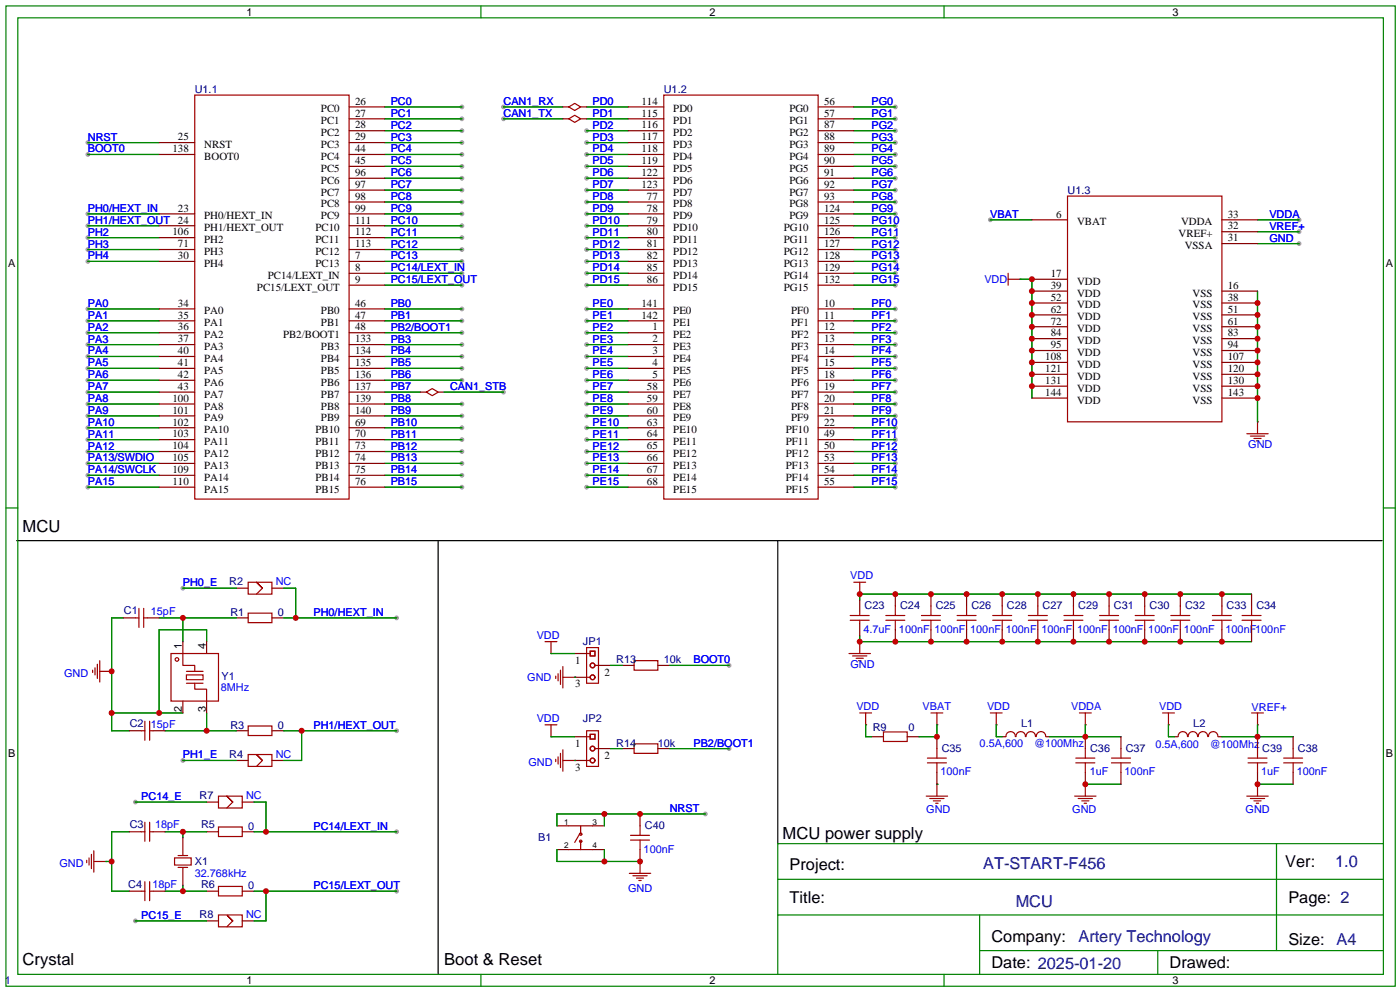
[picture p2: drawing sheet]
<svg xmlns="http://www.w3.org/2000/svg" width="299mm" height="212mm" viewBox="0 0 299 212" stroke-linecap="round" stroke-linejoin="round" font-family="sans-serif">
<g fill="#999">
<circle cx="18.8" cy="30.5" r=".51"/>
<circle cx="18.8" cy="33" r=".51"/>
<circle cx="18.8" cy="45.7" r=".51"/>
<circle cx="18.8" cy="48.3" r=".51"/>
<circle cx="18.8" cy="50.8" r=".51"/>
<circle cx="18.8" cy="53.3" r=".51"/>
<circle cx="18.8" cy="73.7" r=".51"/>
<circle cx="18.8" cy="71.1" r=".51"/>
<circle cx="18.8" cy="68.6" r=".51"/>
<circle cx="18.8" cy="66" r=".51"/>
<circle cx="18.8" cy="83.8" r=".51"/>
<circle cx="18.8" cy="81.3" r=".51"/>
<circle cx="18.8" cy="78.7" r=".51"/>
<circle cx="18.8" cy="76.2" r=".51"/>
<circle cx="18.8" cy="96.5" r=".51"/>
<circle cx="18.8" cy="99.1" r=".51"/>
<circle cx="18.8" cy="101.6" r=".51"/>
<circle cx="18.8" cy="104.1" r=".51"/>
<circle cx="18.8" cy="86.4" r=".51"/>
<circle cx="18.8" cy="88.9" r=".51"/>
<circle cx="18.8" cy="91.4" r=".51"/>
<circle cx="18.8" cy="94" r=".51"/>
<circle cx="98.8" cy="96.5" r=".51"/>
<circle cx="98.8" cy="99.1" r=".51"/>
<circle cx="98.8" cy="101.6" r=".51"/>
<circle cx="98.8" cy="104.1" r=".51"/>
<circle cx="98.8" cy="86.4" r=".51"/>
<circle cx="98.8" cy="88.9" r=".51"/>
<circle cx="98.8" cy="91.4" r=".51"/>
<circle cx="98.8" cy="94" r=".51"/>
<circle cx="98.8" cy="76.2" r=".51"/>
<circle cx="98.8" cy="78.7" r=".51"/>
<circle cx="98.8" cy="81.3" r=".51"/>
<circle cx="98.8" cy="66" r=".51"/>
<circle cx="98.8" cy="68.6" r=".51"/>
<circle cx="98.8" cy="71.1" r=".51"/>
<circle cx="98.8" cy="73.7" r=".51"/>
<circle cx="98.8" cy="53.3" r=".51"/>
<circle cx="98.8" cy="55.9" r=".51"/>
<circle cx="98.8" cy="58.4" r=".51"/>
<circle cx="98.8" cy="61" r=".51"/>
<circle cx="98.8" cy="43.2" r=".51"/>
<circle cx="98.8" cy="45.7" r=".51"/>
<circle cx="98.8" cy="48.3" r=".51"/>
<circle cx="98.8" cy="50.8" r=".51"/>
<circle cx="98.8" cy="33" r=".51"/>
<circle cx="98.8" cy="35.6" r=".51"/>
<circle cx="98.8" cy="38.1" r=".51"/>
<circle cx="98.8" cy="40.6" r=".51"/>
<circle cx="98.8" cy="22.9" r=".51"/>
<circle cx="98.8" cy="25.4" r=".51"/>
<circle cx="98.8" cy="27.9" r=".51"/>
<circle cx="98.8" cy="30.5" r=".51"/>
<circle cx="125.5" cy="33" r=".51"/>
<circle cx="125.5" cy="35.6" r=".51"/>
<circle cx="125.5" cy="38.1" r=".51"/>
<circle cx="125.5" cy="40.6" r=".51"/>
<circle cx="125.5" cy="27.9" r=".51"/>
<circle cx="125.5" cy="30.5" r=".51"/>
<circle cx="125.5" cy="53.3" r=".51"/>
<circle cx="125.5" cy="55.9" r=".51"/>
<circle cx="125.5" cy="58.4" r=".51"/>
<circle cx="125.5" cy="61" r=".51"/>
<circle cx="125.5" cy="43.2" r=".51"/>
<circle cx="125.5" cy="45.7" r=".51"/>
<circle cx="125.5" cy="48.3" r=".51"/>
<circle cx="125.5" cy="50.8" r=".51"/>
<circle cx="125.5" cy="76.2" r=".51"/>
<circle cx="125.5" cy="78.7" r=".51"/>
<circle cx="125.5" cy="81.3" r=".51"/>
<circle cx="125.5" cy="83.8" r=".51"/>
<circle cx="125.5" cy="66" r=".51"/>
<circle cx="125.5" cy="68.6" r=".51"/>
<circle cx="125.5" cy="71.1" r=".51"/>
<circle cx="125.5" cy="73.7" r=".51"/>
<circle cx="125.5" cy="96.5" r=".51"/>
<circle cx="125.5" cy="99.1" r=".51"/>
<circle cx="125.5" cy="101.6" r=".51"/>
<circle cx="125.5" cy="104.1" r=".51"/>
<circle cx="125.5" cy="86.4" r=".51"/>
<circle cx="125.5" cy="88.9" r=".51"/>
<circle cx="125.5" cy="91.4" r=".51"/>
<circle cx="125.5" cy="94" r=".51"/>
<circle cx="191.5" cy="50.8" r=".51"/>
<circle cx="191.5" cy="48.3" r=".51"/>
<circle cx="191.5" cy="45.7" r=".51"/>
<circle cx="191.5" cy="43.2" r=".51"/>
<circle cx="191.5" cy="61" r=".51"/>
<circle cx="191.5" cy="58.4" r=".51"/>
<circle cx="191.5" cy="55.9" r=".51"/>
<circle cx="191.5" cy="53.3" r=".51"/>
<circle cx="191.5" cy="30.5" r=".51"/>
<circle cx="191.5" cy="27.9" r=".51"/>
<circle cx="191.5" cy="25.4" r=".51"/>
<circle cx="191.5" cy="22.9" r=".51"/>
<circle cx="191.5" cy="40.6" r=".51"/>
<circle cx="191.5" cy="38.1" r=".51"/>
<circle cx="191.5" cy="35.6" r=".51"/>
<circle cx="191.5" cy="33" r=".51"/>
<circle cx="191.5" cy="94" r=".51"/>
<circle cx="191.5" cy="91.4" r=".51"/>
<circle cx="191.5" cy="88.9" r=".51"/>
<circle cx="191.5" cy="86.4" r=".51"/>
<circle cx="191.5" cy="104.1" r=".51"/>
<circle cx="191.5" cy="101.6" r=".51"/>
<circle cx="191.5" cy="99.1" r=".51"/>
<circle cx="191.5" cy="96.5" r=".51"/>
<circle cx="191.5" cy="73.7" r=".51"/>
<circle cx="191.5" cy="71.1" r=".51"/>
<circle cx="191.5" cy="68.6" r=".51"/>
<circle cx="191.5" cy="66" r=".51"/>
<circle cx="191.5" cy="83.8" r=".51"/>
<circle cx="191.5" cy="81.3" r=".51"/>
<circle cx="191.5" cy="78.7" r=".51"/>
<circle cx="191.5" cy="76.2" r=".51"/>
<circle cx="211.8" cy="47" r=".51"/>
<circle cx="277.9" cy="52.1" r=".51"/>
<circle cx="277.9" cy="49.5" r=".51"/>
<circle cx="277.9" cy="47" r=".51"/>
<circle cx="84.8" cy="132.1" r=".51"/>
<circle cx="84.8" cy="156.2" r=".51"/>
<circle cx="39.1" cy="125.7" r=".51"/>
<circle cx="39.1" cy="162.6" r=".51"/>
<circle cx="84.8" cy="177.8" r=".51"/>
<circle cx="84.8" cy="190.5" r=".51"/>
<circle cx="29" cy="171.4" r=".51"/>
<circle cx="29" cy="196.8" r=".51"/>
<circle cx="156" cy="142.2" r=".51"/>
<circle cx="156" cy="160" r=".51"/>
<circle cx="150.9" cy="174" r=".51"/>
<circle cx="18.8" cy="55.9" r=".51"/>
<circle cx="107.7" cy="83.8" r=".51"/>
<circle cx="107.7" cy="22.9" r=".51"/>
<circle cx="107.7" cy="25.4" r=".51"/>
</g>
<g fill="none" stroke="#a10000" stroke-width=".25">
<path d="M41.7 20.3h33v86.4h-33zM121.7 22.9l1.2-.8 1.3 .8-1.3 .7zM121.7 25.4l1.2-.8 1.3 .8-1.3 .8zM142 20.3h33v86.4h-33zM215.6 59.7h2.6M215.6 58.4v2.6M228.3 41.9h33.1v48.3h-33.1zM91.2 83.8l1.3-.7 1.2 .7-1.2 .8zM266.7 92.7h4.6M267.5 93.2h3M268.2 93.7h1.5M268.7 94.2h.5"/>
<path d="M269 90.2v2.5M29 132.1h.7M29.7 130v4.1M30.7 130v4.1M30.7 132.1h.8M36.6 139.7h10.1v10.2h-10.1zM39.1 139.7v2.5h2.6v1.3M53.1 124.5h5.1v2.5h-5.1zM53.1 131.1h5.1v2h-5.1zM56.1 125.7l-1.2-1.2 1.2 1.2M56.1 125.7l-1.2 1.3M116.6 137.2h2.5"/>
<path d="M117.9 137.2v2.5M125.5 138.4h2.5v7.6h-2.5zM125.5 139.7h.7M126.2 139.2h1.1v1h-1.1zM181.6 139.7h4.6M181.9 131.6h4M181.9 132.6h4M182.6 124.5h2.6M183.9 124.5v2.5M183.9 130.8v.8M183.9 132.6v.7M183.9 137.2v2.5"/>
<path d="M189.5 131.6h4M189.5 132.6h4M191.5 129.5v2.1M191.5 132.6v2M197.1 131.6h4.1M197.1 132.6h4.1M199.1 129.5v2.1M199.1 132.6v2M204.7 131.6h4.1M204.7 132.6h4.1M206.8 129.5v2.1M206.8 132.6v2"/>
<path d="M212.3 131.6h4.1M212.3 132.6h4.1M214.4 129.5v2.1M214.4 132.6v2M220 131.6h4M220 132.6h4M222 129.5v2.1M222 132.6v2M227.6 131.6h4M227.6 132.6h4M229.6 129.5v2.1M229.6 132.6v2"/>
<path d="M235.2 131.6h4.1M235.2 132.6h4.1M237.2 129.5v2.1M237.2 132.6v2M242.8 131.6h4.1M242.8 132.6h4.1M244.9 129.5v2.1M244.9 132.6v2M250.4 131.6h4.1M250.4 132.6h4.1M252.5 129.5v2.1M252.5 132.6v2"/>
<path d="M259.3 131.6h4.1M259.3 132.6h4.1M261.4 129.5v2.1M261.4 132.6v2M265.7 131.6h4M265.7 132.6h4M267.7 129.5v2.1M267.7 132.6v2M19.8 143.3v.5M20.3 142.7v1.6M20.8 142v3M21.3 143.5h2.6"/>
<path d="M21.3 141.2v4.6M30.2 156.2h.8M31 154.2v4M32 154.2v4M32 156.2h.8M39.9 144.3h3.5v1h-3.5zM39.9 143.5h3.5M39.9 146h3.5M41.7 146v1.3h2.5v2.6M53.1 155.2h5.1v2h-5.1zM116.6 154.9h2.5M117.9 154.9v2.6"/>
<path d="M118.9 144.5v.5M119.4 144v1.5M119.9 143.3v3M120.4 144.8h2.5M120.4 142.5v4.6M125.5 156.2h2.5v7.6h-2.5zM125.5 144.8h.7M125.5 157.5h.7M126.2 157h1.1v1h-1.1zM127.3 142.2h.7M135.6 159h5.1v2h-5.1zM135.6 141.2h5.1v2.1h-5.1z"/>
<path d="M182.4 140.2h3M183.1 140.7h1.6M183.6 141.2h.5M183.9 152.4h2.5M185.2 152.4v2.5M189 156.5h5.1v2h-5.1zM199.1 152.4h2.6M200.4 152.4v2.5M211.8 152.4h2.6M213.1 152.4v2.5M215.2 157.5a1.01 1.01 0 0 1 1-1.1 1.01 1.01 0 0 1 1 1.1M217.3 157.5a1.01 1.01 0 0 1 1-1.1 1.01 1.01 0 0 1 1 1.1"/>
<path d="M219.5 157.5a1.01 1.01 0 0 1 1-1.1 1.01 1.01 0 0 1 1 1.1M221.7 157.5a1.01 1.01 0 0 1 1-1.1 1.01 1.01 0 0 1 1 1.1M230.9 152.4h2.5M232.2 152.4v2.5M248.7 152.4h2.5M249.9 152.4v2.5M252 157.5a1.01 1.01 0 0 1 1-1.1 1.01 1.01 0 0 1 1 1.1M254.2 157.5a1.01 1.01 0 0 1 1-1.1 1.01 1.01 0 0 1 1 1.1M256.3 157.5a1.01 1.01 0 0 1 1-1.1 1.01 1.01 0 0 1 1 1.1M258.5 157.5a1.01 1.01 0 0 1 1-1.1 1.01 1.01 0 0 1 1 1.1M267.7 152.4h2.6M269 152.4v2.5"/>
<path d="M30.2 177.8h.8M31 175.8v4M32 175.8v4M32 177.8h.8M46.7 176.8h5.1v2h-5.1zM46.7 170.2h5.1v2.5h-5.1zM49.8 171.4l-1.3-1.2 1.3 1.2M49.8 171.4l-1.3 1.3M53.1 161.3h5.1v2.5h-5.1zM56.1 162.6l-1.2-1.3 1.2 1.3M56.1 162.6l-1.2 1.2M118.9 162.3v.5"/>
<path d="M119.4 161.8v1.5M119.9 161v3.1M120.4 162.6h2.5M120.4 160.3v4.5M121.7 176.5h5M124 178.3l-1.1 1.8M124.2 176.5v1.8M124.2 179.8v1.8M125.5 162.6h.7M127.3 160h.7M134.9 178.6h4M134.9 179.6h4"/>
<path d="M136.9 176.5v2.1M136.9 179.6v2M198.1 170.2h4.6M198.4 162.1h4M198.4 163.1h4M198.9 170.7h3M199.6 171.2h1.6M200.2 171.7h.5M200.4 160v2.1M200.4 163.1v2M200.4 167.6v2.6M229.9 170.2h4.5"/>
<path d="M230.1 162.1h4.1M230.1 163.1h4.1M230.6 170.7h3.1M231.4 171.2h1.5M231.9 171.7h.5M232.2 160v2.1M232.2 163.1v2M232.2 167.6v2.6M237.7 162.1h4.1M237.7 163.1h4.1M239.8 160v2.1M239.8 163.1v2"/>
<path d="M266.7 170.2h4.6M267 162.1h4M267 163.1h4M267.5 170.7h3M268.2 171.2h1.5M268.7 171.7h.5M269 160v2.1M269 163.1v2M269 167.6v2.6M274.6 162.1h4M274.6 163.1h4M276.6 160v2.1"/>
<path d="M276.6 163.1v2M18.5 183.9v.5M19 183.4v1.5M19.6 182.6v3.1M20.1 184.1h2.5M20.1 181.9v4.5M30.2 190.5h.8M31 188.5v4M32 188.5v4M32 190.5h.8M37.3 183.4h3.6v1.5h-3.6zM38.1 185.4h2"/>
<path d="M38.1 182.9h2M46.7 189.5h5.1v2h-5.1zM46.7 195.6h5.1v2.5h-5.1zM49.8 196.8l-1.3-1.2 1.3 1.2M49.8 196.8l-1.3 1.3M121.7 181.6h5M134.6 186.7h4.6M135.4 187.2h3M136.1 187.7h1.6M136.7 188.2h.5M136.9 184.1v2.6"/>
<circle cx="37.8" cy="141" r=".38"/>
<circle cx="126.7" cy="144.8" r=".51"/>
<circle cx="126.7" cy="142.2" r=".51"/>
<circle cx="124.2" cy="179.8" r=".25"/>
<circle cx="124.2" cy="178.3" r=".25"/>
<circle cx="126.7" cy="160" r=".51"/>
<circle cx="126.7" cy="162.6" r=".51"/>
</g>
<g fill="none" stroke="#870000" stroke-width=".25">
<path d="M34 30.5h7.7M34 33h7.7M74.7 22.9h7.6M74.7 25.4h7.6M74.7 27.9h7.6M74.7 30.5h7.6M74.7 33h7.6M74.7 35.6h7.6M74.7 38.1h7.6M120.4 22.9h1.3M120.4 25.4h1.3M124.2 22.9h1.3"/>
<path d="M124.2 25.4h1.3M134.4 22.9h7.6M134.4 25.4h7.6M134.4 27.9h7.6M134.4 30.5h7.6M134.4 33h7.6M134.4 35.6h7.6M134.4 38.1h7.6M175 22.9h7.6M175 25.4h7.6M175 27.9h7.6M175 30.5h7.6"/>
<path d="M175 33h7.6M175 35.6h7.6M175 38.1h7.6M34 55.9h7.7M34 45.7h7.7M34 48.3h7.7M34 50.8h7.7M34 53.3h7.7M74.7 55.9h7.6M74.7 58.4h7.6M74.7 45.7h7.6M74.7 43.2h7.6"/>
<path d="M74.7 40.6h7.6M74.7 48.3h7.6M74.7 50.8h7.6M74.7 53.3h7.6M134.4 55.9h7.6M134.4 58.4h7.6M134.4 45.7h7.6M134.4 43.2h7.6M134.4 40.6h7.6M134.4 48.3h7.6M134.4 50.8h7.6M134.4 53.3h7.6"/>
<path d="M175 55.9h7.6M175 58.4h7.6M175 45.7h7.6M175 43.2h7.6M175 40.6h7.6M175 48.3h7.6M175 50.8h7.6M175 53.3h7.6M218.2 59.7h.1M220.7 47h7.6M220.7 59.7h7.6M261.4 47h7.6"/>
<path d="M261.4 49.5h7.6M261.4 52.1h7.6M34 66h7.7M34 68.6h7.7M34 71.1h7.7M34 73.7h7.7M34 76.2h7.7M34 78.7h7.7M74.7 61h7.6M74.7 66h7.6M74.7 68.6h7.6M74.7 71.1h7.6"/>
<path d="M74.7 73.7h7.6M74.7 76.2h7.6M74.7 78.7h7.6M134.4 61h7.6M134.4 66h7.6M134.4 68.6h7.6M134.4 71.1h7.6M134.4 73.7h7.6M134.4 76.2h7.6M134.4 78.7h7.6M175 61h7.6M175 66h7.6"/>
<path d="M175 68.6h7.6M175 71.1h7.6M175 73.7h7.6M175 76.2h7.6M175 78.7h7.6M220.7 77.5h7.6M220.7 74.9h7.6M220.7 72.4h7.6M220.7 69.8h7.6M220.7 67.3h7.6M220.7 64.8h7.6M220.7 62.2h7.6"/>
<path d="M261.4 77.5h7.6M261.4 74.9h7.6M261.4 72.4h7.6M261.4 69.8h7.6M261.4 67.3h7.6M261.4 64.8h7.6M261.4 62.2h7.6M34 81.3h7.7M34 83.8h7.7M34 91.4h7.7M34 94h7.7M34 99.1h7.7"/>
<path d="M34 96.5h7.7M34 88.9h7.7M34 86.4h7.7M74.7 81.3h7.6M74.7 83.8h7.6M74.7 91.4h7.6M74.7 94h7.6M74.7 99.1h7.6M74.7 96.5h7.6M74.7 88.9h7.6M74.7 86.4h7.6M89.9 83.8h1.3"/>
<path d="M93.7 83.8h1.3M134.4 81.3h7.6M134.4 83.8h7.6M134.4 91.4h7.6M134.4 94h7.6M134.4 99.1h7.6M134.4 96.5h7.6M134.4 88.9h7.6M134.4 86.4h7.6M175 81.3h7.6M175 83.8h7.6M175 91.4h7.6"/>
<path d="M175 94h7.6M175 99.1h7.6M175 96.5h7.6M175 88.9h7.6M175 86.4h7.6M220.7 85.1h7.6M220.7 82.5h7.6M220.7 80h7.6M261.4 85.1h7.6M261.4 82.5h7.6M261.4 80h7.6M269 90.2h.1"/>
<path d="M34 104.1h7.7M34 101.6h7.7M74.7 104.1h7.6M74.7 101.6h7.6M134.4 104.1h7.6M134.4 101.6h7.6M175 104.1h7.6M175 101.6h7.6M26.4 132.1h2.6M31.5 132.1h2.5M39.1 137.2v2.5M44.2 137.2v2.5"/>
<path d="M50.5 125.7h2.6M50.5 132.1h2.6M58.2 125.7h2.5M58.2 132.1h2.5M117.9 139.7h.1M122.9 139.7h2.6M183.9 127h.1M183.9 137.2h.1M183.9 128.3v2.5M183.9 133.3v2.6M191.5 127v2.5M191.5 134.6v2.6"/>
<path d="M199.1 127v2.5M199.1 134.6v2.6M206.8 127v2.5M206.8 134.6v2.6M214.4 127v2.5M214.4 134.6v2.6M222 127v2.5M222 134.6v2.6M229.6 127v2.5M229.6 134.6v2.6M237.2 127v2.5M237.2 134.6v2.6"/>
<path d="M244.9 127v2.5M244.9 134.6v2.6M252.5 127v2.5M252.5 134.6v2.6M261.4 127v2.5M261.4 134.6v2.6M267.7 127v2.5M267.7 134.6v2.6M23.9 143.5h.1M27.7 156.2h2.5M32.8 156.2h2.5M39.1 149.9v2.5"/>
<path d="M44.2 149.9v2.5M50.5 156.2h2.6M58.2 156.2h2.5M117.9 157.5h.1M122.9 144.8h.1M122.9 144.8h2.6M122.9 157.5h2.6M128 142.2h2.6M133.1 142.2h2.5M140.7 142.2h2.6M185.2 154.9h.1M186.4 157.5h2.6"/>
<path d="M194.1 157.5h2.5M200.4 154.9h.1M200.4 157.5v2.5M213.1 154.9h.1M214.4 157.5h.7M223.8 157.5h.7M232.2 154.9h.1M232.2 157.5v2.5M239.8 157.5v2.5M249.9 154.9h.1M251.2 157.5h.8M260.6 157.5h.8"/>
<path d="M269 154.9h.1M269 157.5v2.5M276.6 157.5v2.5M27.7 177.8h2.5M32.8 177.8h2.5M39.1 179.1v3.8M44.2 177.8h2.5M44.2 171.4h2.5M50.5 162.6h2.6M51.8 177.8h2.6M51.8 171.4h2.6M58.2 162.6h2.5"/>
<path d="M119.1 176.5h2.6M122.9 162.6h.1M122.9 162.6h2.6M126.7 176.5h2.6M128 160h2.6M133.1 160h2.5M136.9 174v2.5M140.7 160h2.6M200.4 167.6h.1M200.4 165.1v2.5M232.2 167.6h.1M232.2 165.1v2.5"/>
<path d="M239.8 165.1v2.5M269 167.6h.1M269 165.1v2.5M276.6 165.1v2.5M22.6 184.1h.1M27.7 190.5h2.5M32.8 190.5h2.5M39.1 185.4v3.8M44.2 190.5h2.5M44.2 196.8h2.5M51.8 190.5h2.6M51.8 196.8h2.6"/>
<path d="M119.1 181.6h2.6M126.7 181.6h2.6M136.9 184.1h.1M136.9 181.6v2.5"/>
</g>
<path d="M3.6 115.6h292.1M93.7 115.6v92.7M166.4 115.6v64.7" fill="none" stroke="#000" stroke-width=".25"/>
<g fill="none" stroke="#008700" stroke-width=".25">
<path d="M18.8 30.5h15.2M18.8 33h15.2M82.3 30.5h16.5M82.3 33h16.5M82.3 35.6h16.5M82.3 38.1h16.5M82.3 22.9h16.5M82.3 25.4h16.5M82.3 27.9h16.5M107.7 22.9h12.7M107.7 25.4h12.7M125.5 30.5h8.9"/>
<path d="M125.5 33h8.9M125.5 35.6h8.9M125.5 38.1h8.9M125.5 22.9h8.9M125.5 25.4h8.9M125.5 27.9h8.9M182.6 30.5h8.9M182.6 33h8.9M182.6 35.6h8.9M182.6 38.1h8.9M182.6 22.9h8.9M182.6 25.4h8.9"/>
<path d="M182.6 27.9h8.9M18.8 45.7h15.2M18.8 48.3h15.2M18.8 50.8h15.2M18.8 53.3h15.2M18.8 55.9h15.2M82.3 45.7h16.5M82.3 48.3h16.5M82.3 50.8h16.5M82.3 53.3h16.5M82.3 55.9h16.5M82.3 58.4h16.5"/>
<path d="M82.3 43.2h16.5M82.3 40.6h16.5M125.5 45.7h8.9M125.5 48.3h8.9M125.5 50.8h8.9M125.5 53.3h8.9M125.5 55.9h8.9M125.5 58.4h8.9M125.5 43.2h8.9M125.5 40.6h8.9M182.6 45.7h8.9M182.6 48.3h8.9"/>
<path d="M182.6 50.8h8.9M182.6 53.3h8.9M182.6 55.9h8.9M182.6 58.4h8.9M182.6 43.2h8.9M182.6 40.6h8.9M211.8 47h8.9M218.2 59.7h2.5v25.4M269 47h8.9M269 52.1h8.9M269 49.5h8.9M18.8 73.7h15.2"/>
<path d="M18.8 71.1h15.2M18.8 68.6h15.2M18.8 66h15.2M18.8 78.7h15.2M18.8 76.2h15.2M82.3 73.7h16.5M82.3 71.1h16.5M82.3 68.6h16.5M82.3 66h16.5M82.3 78.7h16.5M82.3 76.2h16.5M82.3 61h16.5"/>
<path d="M125.5 73.7h8.9M125.5 71.1h8.9M125.5 68.6h8.9M125.5 66h8.9M125.5 78.7h8.9M125.5 76.2h8.9M125.5 61h8.9M182.6 73.7h8.9M182.6 71.1h8.9M182.6 68.6h8.9M182.6 66h8.9M182.6 78.7h8.9"/>
<path d="M182.6 76.2h8.9M182.6 61h8.9M269 62.2v28M18.8 83.8h15.2M18.8 81.3h15.2M18.8 96.5h15.2M18.8 99.1h15.2M18.8 86.4h15.2M18.8 88.9h15.2M18.8 91.4h15.2M18.8 94h15.2M82.3 83.8h7.6"/>
<path d="M82.3 81.3h16.5M82.3 96.5h16.5M82.3 99.1h16.5M82.3 86.4h16.5M82.3 88.9h16.5M82.3 91.4h16.5M82.3 94h16.5M95 83.8h12.7M125.5 83.8h8.9M125.5 81.3h8.9M125.5 96.5h8.9M125.5 99.1h8.9"/>
<path d="M125.5 86.4h8.9M125.5 88.9h8.9M125.5 91.4h8.9M125.5 94h8.9M182.6 83.8h8.9M182.6 81.3h8.9M182.6 96.5h8.9M182.6 99.1h8.9M182.6 86.4h8.9M182.6 88.9h8.9M182.6 91.4h8.9M182.6 94h8.9"/>
<path d="M18.8 101.6h15.2M18.8 104.1h15.2M82.3 101.6h16.5M82.3 104.1h16.5M125.5 101.6h8.9M125.5 104.1h8.9M182.6 101.6h8.9M182.6 104.1h8.9M26.4 132.1h-2.5v24.1h3.8M34 132.1h16.5M39.1 132.1v5.1M39.1 125.7h11.4"/>
<path d="M44.2 137.2v-2.6h-10.2v17.8M60.7 132.1h24.1M60.7 125.7h2.5v6.4M117.9 139.7h5M183.9 135.9v1.3h83.8M267.7 127h-83.8v1.3M23.9 152.4h15.2M35.3 156.2h15.2M44.2 152.4v3.8M60.7 156.2h24.1M64.5 156.2v6.4h-3.8M117.9 157.5h5"/>
<path d="M122.9 144.8h.1M130.6 142.2h2.5M143.3 142.2h12.7M185.2 154.9v2.6h1.2M200.4 154.9v2.6h-3.8M213.1 154.9v2.6h1.3M224.5 157.5h15.3M232.2 154.9v2.6M249.9 154.9v2.6h1.3M261.4 157.5h15.2M269 154.9v2.6M27.7 177.8h-3.8v12.7h3.8"/>
<path d="M29 171.4h15.2M35.3 177.8h8.9M39.1 177.8v1.3M39.1 162.6h11.4M54.4 177.8h30.4M54.4 171.4h2.5v6.4M122.9 162.6h.1M129.3 174v2.5M130.6 160h2.5M143.3 160h12.7M150.9 174h-31.8v2.5M200.4 167.6h.1"/>
<path d="M232.2 167.6h7.6M269 167.6h7.6M22.6 184.1h1.3M29 196.8h15.2M35.3 190.5h8.9M39.1 189.2v1.3M54.4 190.5h30.4M56.9 190.5v6.3h-2.5M119.1 181.6v2.5h17.8M129.3 181.6v2.5"/>
</g>
<g fill="none" stroke="#008000" stroke-width=".25">
<path d="M1.3 1.3h297.1v209.5h-297.1zM3.8 3.8h292.1v204.5h-292.1zM102.9 1.3v2.5M201.9 1.3v2.5M1.3 108.6h2.5M295.9 108.6h2.5M209.5 195.6v12.7M273 180.3v22.9M295.9 195.6h-129.5v12.7M295.9 188h-129.5v7.6M295.9 180.3h-129.5v7.7M102.9 208.3v2.5"/>
<path d="M201.9 208.3v2.5M209.5 203.2h86.4M247.6 203.2v5.1"/>
</g>
<g fill="#c00">
<circle cx="183.9" cy="127" r=".63"/>
<circle cx="191.5" cy="127" r=".63"/>
<circle cx="199.1" cy="127" r=".63"/>
<circle cx="206.8" cy="127" r=".63"/>
<circle cx="214.4" cy="127" r=".63"/>
<circle cx="222" cy="127" r=".63"/>
<circle cx="229.6" cy="127" r=".63"/>
<circle cx="237.2" cy="127" r=".63"/>
<circle cx="244.9" cy="127" r=".63"/>
<circle cx="252.5" cy="127" r=".63"/>
<circle cx="261.4" cy="127" r=".63"/>
<circle cx="183.9" cy="137.2" r=".63"/>
<circle cx="191.5" cy="137.2" r=".63"/>
<circle cx="199.1" cy="137.2" r=".63"/>
<circle cx="206.8" cy="137.2" r=".63"/>
<circle cx="214.4" cy="137.2" r=".63"/>
<circle cx="222" cy="137.2" r=".63"/>
<circle cx="229.6" cy="137.2" r=".63"/>
<circle cx="237.2" cy="137.2" r=".63"/>
<circle cx="244.9" cy="137.2" r=".63"/>
<circle cx="252.5" cy="137.2" r=".63"/>
<circle cx="261.4" cy="137.2" r=".63"/>
<circle cx="220.7" cy="59.7" r=".63"/>
<circle cx="220.7" cy="62.2" r=".63"/>
<circle cx="220.7" cy="64.8" r=".63"/>
<circle cx="220.7" cy="67.3" r=".63"/>
<circle cx="220.7" cy="69.8" r=".63"/>
<circle cx="220.7" cy="72.4" r=".63"/>
<circle cx="220.7" cy="74.9" r=".63"/>
<circle cx="220.7" cy="77.5" r=".63"/>
<circle cx="220.7" cy="80" r=".63"/>
<circle cx="220.7" cy="82.5" r=".63"/>
<circle cx="269" cy="85.1" r=".63"/>
<circle cx="269" cy="82.5" r=".63"/>
<circle cx="269" cy="80" r=".63"/>
<circle cx="269" cy="77.5" r=".63"/>
<circle cx="269" cy="74.9" r=".63"/>
<circle cx="269" cy="72.4" r=".63"/>
<circle cx="269" cy="69.8" r=".63"/>
<circle cx="269" cy="67.3" r=".63"/>
<circle cx="269" cy="64.8" r=".63"/>
<circle cx="39.1" cy="132.1" r=".63"/>
<circle cx="44.2" cy="156.2" r=".63"/>
<circle cx="23.9" cy="143.5" r=".63"/>
<circle cx="23.9" cy="152.4" r=".63"/>
<circle cx="34" cy="152.4" r=".63"/>
<circle cx="63.2" cy="132.1" r=".63"/>
<circle cx="64.5" cy="156.2" r=".63"/>
<circle cx="39.1" cy="177.8" r=".63"/>
<circle cx="39.1" cy="190.5" r=".63"/>
<circle cx="23.9" cy="184.1" r=".63"/>
<circle cx="56.9" cy="177.8" r=".63"/>
<circle cx="56.9" cy="190.5" r=".63"/>
<circle cx="200.4" cy="157.5" r=".63"/>
<circle cx="232.2" cy="167.6" r=".63"/>
<circle cx="269" cy="167.6" r=".63"/>
<circle cx="129.3" cy="184.1" r=".63"/>
<circle cx="136.9" cy="184.1" r=".63"/>
<circle cx="136.9" cy="174" r=".63"/>
<circle cx="129.3" cy="174" r=".63"/>
<circle cx="232.2" cy="157.5" r=".63"/>
<circle cx="269" cy="157.5" r=".63"/>
</g>
<g font-size="3.6">
<text x="4.8" y="113.7">MCU</text>
<text x="167.4" y="179.4">MCU power supply</text>
<text x="4.8" y="206.4">Crystal</text>
<text x="95" y="206.4">Boot &amp; Reset</text>
</g>
<g font-size="3.5" fill="#000080">
<text x="210.3" y="185.8">AT-START-F456</text>
<text x="285.6" y="185.4">1.0</text>
<text x="217.3" y="193.8">MCU</text>
<text x="230.7" y="201.4">Artery Technology</text>
<text x="285.9" y="201.9">A4</text>
</g>
<g font-size="3.5">
<text x="274.9" y="185.4">Ver:</text>
<text x="168.9" y="186.1">Project:</text>
<text x="168.9" y="193">Title:</text>
<text x="275.6" y="193">Page: 2</text>
<text x="212.1" y="201.3">Company:</text>
<text x="275.6" y="201.9">Size:</text>
<text x="212.1" y="207">Date: 2025-01-20</text>
<text x="250.2" y="207">Drawed:</text>
</g>
<g font-size="2.3">
<text x="52.7" y="3.4">1</text>
<text x="151.8" y="3.4">2</text>
<text x="250.8" y="3.4">3</text>
<text x="75.9" y="22.4">26</text>
<text x="137.2" y="22.4">114</text>
<text x="176.3" y="22.4">56</text>
<text x="68.7" y="24">PC0</text>
<text x="68.7" y="26.6">PC1</text>
<text x="68.7" y="29.1">PC2</text>
<text x="75.9" y="24.9">27</text>
<text x="75.9" y="27.5">28</text>
<text x="137.2" y="24.9">115</text>
<text x="137.2" y="27.5">116</text>
<text x="144" y="24">PD0</text>
<text x="144" y="26.6">PD1</text>
<text x="144" y="29.1">PD2</text>
<text x="168.9" y="24">PG0</text>
<text x="168.9" y="26.6">PG1</text>
<text x="168.9" y="29.1">PG2</text>
<text x="176.3" y="24.9">57</text>
<text x="176.3" y="27.5">87</text>
<text x="36.9" y="32.5">138</text>
<text x="38.1" y="30">25</text>
<text x="43.7" y="31.7">NRST</text>
<text x="43.7" y="34.2">BOOT0</text>
<text x="68.7" y="31.7">PC3</text>
<text x="68.7" y="34.2">PC4</text>
<text x="75.9" y="30">29</text>
<text x="75.9" y="32.5">44</text>
<text x="75.9" y="35.1">45</text>
<text x="137.2" y="30">117</text>
<text x="137.2" y="32.5">118</text>
<text x="137.2" y="35.1">119</text>
<text x="144" y="31.7">PD3</text>
<text x="144" y="34.2">PD4</text>
<text x="168.9" y="31.7">PG3</text>
<text x="168.9" y="34.2">PG4</text>
<text x="176.3" y="30">88</text>
<text x="176.3" y="32.5">89</text>
<text x="176.3" y="35.1">90</text>
<text x="68.7" y="36.7">PC5</text>
<text x="68.7" y="41.8">PC7</text>
<text x="68.7" y="39.3">PC6</text>
<text x="75.9" y="40.2">97</text>
<text x="75.9" y="37.6">96</text>
<text x="137.2" y="37.6">122</text>
<text x="137.2" y="40.2">123</text>
<text x="144" y="36.7">PD5</text>
<text x="144" y="39.3">PD6</text>
<text x="144" y="41.8">PD7</text>
<text x="168.9" y="36.7">PG5</text>
<text x="168.9" y="39.3">PG6</text>
<text x="168.9" y="41.8">PG7</text>
<text x="176.3" y="37.6">91</text>
<text x="176.3" y="40.2">92</text>
<text x="38.1" y="45.2">23</text>
<text x="38.1" y="47.8">24</text>
<text x="43.7" y="46.9">PH0/HEXT_IN</text>
<text x="68.7" y="46.9">PC9</text>
<text x="68.7" y="44.4">PC8</text>
<text x="75.9" y="45.2">99</text>
<text x="75.9" y="42.7">98</text>
<text x="75.9" y="47.8">111</text>
<text x="138.4" y="47.8">79</text>
<text x="138.4" y="45.2">78</text>
<text x="138.4" y="42.7">77</text>
<text x="144" y="46.9">PD9</text>
<text x="144" y="44.4">PD8</text>
<text x="168.9" y="44.4">PG8</text>
<text x="168.9" y="46.9">PG9</text>
<text x="176.3" y="42.7">93</text>
<text x="176.3" y="45.2">124</text>
<text x="176.3" y="47.8">125</text>
<text x="225.9" y="46.5">6</text>
<text x="262.6" y="46.5">33</text>
<text x="36.9" y="50.3">106</text>
<text x="38.1" y="52.9">71</text>
<text x="43.7" y="49.4">PH1/HEXT_OUT</text>
<text x="43.7" y="52">PH2</text>
<text x="67.5" y="49.4">PC10</text>
<text x="67.5" y="52">PC11</text>
<text x="75.9" y="50.3">112</text>
<text x="75.9" y="52.9">113</text>
<text x="138.4" y="52.9">81</text>
<text x="138.4" y="50.3">80</text>
<text x="144" y="52">PD11</text>
<text x="144" y="49.4">PD10</text>
<text x="167.7" y="49.4">PG10</text>
<text x="167.7" y="52">PG11</text>
<text x="176.3" y="50.3">126</text>
<text x="176.3" y="52.9">127</text>
<text x="230.4" y="48.2">VBAT</text>
<text x="252.1" y="50.7">VREF+</text>
<text x="252.6" y="48.2">VDDA</text>
<text x="253.4" y="53.2">VSSA</text>
<text x="262.6" y="49.1">32</text>
<text x="262.6" y="51.6">31</text>
<text x="1.8" y="57">A</text>
<text x="38.1" y="55.4">30</text>
<text x="43.7" y="54.5">PH3</text>
<text x="43.7" y="57.1">PH4</text>
<text x="57.3" y="59.6">PC14/LEXT_IN</text>
<text x="67.5" y="57.1">PC13</text>
<text x="67.5" y="54.5">PC12</text>
<text x="75.9" y="55.4">7</text>
<text x="75.9" y="57.9">8</text>
<text x="138.4" y="55.4">82</text>
<text x="138.4" y="57.9">85</text>
<text x="144" y="57.1">PD13</text>
<text x="144" y="54.5">PD12</text>
<text x="144" y="59.6">PD14</text>
<text x="167.7" y="54.5">PG12</text>
<text x="167.7" y="57.1">PG13</text>
<text x="167.7" y="59.6">PG14</text>
<text x="176.3" y="55.4">128</text>
<text x="176.3" y="57.9">129</text>
<text x="224.7" y="59.2">17</text>
<text x="296.4" y="57">A</text>
<text x="38.1" y="65.6">34</text>
<text x="55" y="62.1">PC15/LEXT_OUT</text>
<text x="75.9" y="60.5">9</text>
<text x="75.9" y="65.6">46</text>
<text x="137.2" y="65.6">141</text>
<text x="138.4" y="60.5">86</text>
<text x="144" y="62.1">PD15</text>
<text x="167.7" y="62.1">PG15</text>
<text x="176.3" y="65.6">10</text>
<text x="176.3" y="60.5">132</text>
<text x="224.7" y="64.3">52</text>
<text x="224.7" y="61.8">39</text>
<text x="230.4" y="65.9">VDD</text>
<text x="230.4" y="63.4">VDD</text>
<text x="230.4" y="60.9">VDD</text>
<text x="255.1" y="65.9">VSS</text>
<text x="255.1" y="63.4">VSS</text>
<text x="262.6" y="64.3">38</text>
<text x="262.6" y="61.8">16</text>
<text x="38.1" y="68.1">35</text>
<text x="38.1" y="70.6">36</text>
<text x="43.7" y="67.2">PA0</text>
<text x="43.7" y="69.8">PA1</text>
<text x="68.7" y="67.2">PB0</text>
<text x="68.7" y="69.8">PB1</text>
<text x="75.9" y="68.1">47</text>
<text x="75.9" y="70.6">48</text>
<text x="137.2" y="68.1">142</text>
<text x="139.6" y="70.6">1</text>
<text x="144" y="67.2">PE0</text>
<text x="144" y="69.8">PE1</text>
<text x="169.2" y="67.2">PF0</text>
<text x="169.2" y="69.8">PF1</text>
<text x="176.3" y="68.1">11</text>
<text x="176.3" y="70.6">12</text>
<text x="224.7" y="71.9">84</text>
<text x="224.7" y="69.4">72</text>
<text x="224.7" y="66.8">62</text>
<text x="230.4" y="71">VDD</text>
<text x="230.4" y="68.5">VDD</text>
<text x="255.1" y="71">VSS</text>
<text x="255.1" y="68.5">VSS</text>
<text x="262.6" y="71.9">83</text>
<text x="262.6" y="69.4">61</text>
<text x="262.6" y="66.8">51</text>
<text x="38.1" y="73.2">37</text>
<text x="38.1" y="75.7">40</text>
<text x="43.7" y="72.3">PA2</text>
<text x="43.7" y="74.8">PA3</text>
<text x="43.7" y="77.4">PA4</text>
<text x="60.5" y="72.3">PB2/BOOT1</text>
<text x="68.7" y="74.8">PB3</text>
<text x="68.7" y="77.4">PB4</text>
<text x="75.9" y="73.2">133</text>
<text x="75.9" y="75.7">134</text>
<text x="139.6" y="73.2">2</text>
<text x="139.6" y="75.7">3</text>
<text x="144" y="72.3">PE2</text>
<text x="144" y="74.8">PE3</text>
<text x="144" y="77.4">PE4</text>
<text x="169.2" y="72.3">PF2</text>
<text x="169.2" y="74.8">PF3</text>
<text x="169.2" y="77.4">PF4</text>
<text x="176.3" y="73.2">13</text>
<text x="176.3" y="75.7">14</text>
<text x="223.6" y="77">108</text>
<text x="224.7" y="74.5">95</text>
<text x="230.4" y="76.1">VDD</text>
<text x="230.4" y="73.6">VDD</text>
<text x="255.1" y="76.1">VSS</text>
<text x="255.1" y="73.6">VSS</text>
<text x="262.6" y="77">107</text>
<text x="262.6" y="74.5">94</text>
<text x="38.1" y="78.3">41</text>
<text x="38.1" y="80.8">42</text>
<text x="38.1" y="83.3">43</text>
<text x="43.7" y="79.9">PA5</text>
<text x="43.7" y="82.5">PA6</text>
<text x="68.7" y="79.9">PB5</text>
<text x="68.7" y="82.5">PB6</text>
<text x="75.9" y="78.3">135</text>
<text x="75.9" y="80.8">136</text>
<text x="75.9" y="83.3">137</text>
<text x="138.4" y="83.3">58</text>
<text x="139.6" y="78.3">4</text>
<text x="139.6" y="80.8">5</text>
<text x="144" y="79.9">PE5</text>
<text x="144" y="82.5">PE6</text>
<text x="169.2" y="79.9">PF5</text>
<text x="169.2" y="82.5">PF6</text>
<text x="176.3" y="78.3">15</text>
<text x="176.3" y="80.8">18</text>
<text x="176.3" y="83.3">19</text>
<text x="223.6" y="82.1">131</text>
<text x="223.6" y="79.5">121</text>
<text x="230.4" y="83.7">VDD</text>
<text x="230.4" y="81.2">VDD</text>
<text x="230.4" y="78.6">VDD</text>
<text x="255.1" y="83.7">VSS</text>
<text x="255.1" y="81.2">VSS</text>
<text x="255.1" y="78.6">VSS</text>
<text x="262.6" y="82.1">130</text>
<text x="262.6" y="79.5">120</text>
<text x="36.9" y="88.4">101</text>
<text x="36.9" y="85.9">100</text>
<text x="43.7" y="85">PA7</text>
<text x="43.7" y="87.5">PA8</text>
<text x="68.7" y="85">PB7</text>
<text x="68.7" y="87.5">PB8</text>
<text x="75.9" y="85.9">139</text>
<text x="75.9" y="88.4">140</text>
<text x="138.4" y="85.9">59</text>
<text x="138.4" y="88.4">60</text>
<text x="144" y="85">PE7</text>
<text x="144" y="87.5">PE8</text>
<text x="169.2" y="85">PF7</text>
<text x="169.2" y="87.5">PF8</text>
<text x="176.3" y="85.9">20</text>
<text x="176.3" y="88.4">21</text>
<text x="223.6" y="84.6">144</text>
<text x="230.4" y="86.3">VDD</text>
<text x="255.1" y="86.3">VSS</text>
<text x="262.6" y="84.6">143</text>
<text x="36.9" y="93.5">103</text>
<text x="36.9" y="91">102</text>
<text x="43.7" y="90.1">PA9</text>
<text x="43.7" y="95.2">PA11</text>
<text x="43.7" y="92.6">PA10</text>
<text x="67.5" y="92.6">PB10</text>
<text x="67.5" y="95.2">PB11</text>
<text x="68.7" y="90.1">PB9</text>
<text x="75.9" y="91">69</text>
<text x="75.9" y="93.5">70</text>
<text x="138.4" y="91">63</text>
<text x="138.4" y="93.5">64</text>
<text x="144" y="90.1">PE9</text>
<text x="144" y="92.6">PE10</text>
<text x="144" y="95.2">PE11</text>
<text x="168.1" y="92.6">PF10</text>
<text x="168.1" y="95.2">PF11</text>
<text x="169.2" y="90.1">PF9</text>
<text x="176.3" y="91">22</text>
<text x="176.3" y="93.5">49</text>
<text x="36.9" y="98.6">105</text>
<text x="36.9" y="96">104</text>
<text x="36.9" y="101.1">109</text>
<text x="43.7" y="100.2">PA13</text>
<text x="43.7" y="97.7">PA12</text>
<text x="67.5" y="100.2">PB13</text>
<text x="67.5" y="97.7">PB12</text>
<text x="75.9" y="101.1">75</text>
<text x="75.9" y="98.6">74</text>
<text x="75.9" y="96">73</text>
<text x="138.4" y="96">65</text>
<text x="138.4" y="98.6">66</text>
<text x="138.4" y="101.1">67</text>
<text x="144" y="97.7">PE12</text>
<text x="144" y="100.2">PE13</text>
<text x="168.1" y="97.7">PF12</text>
<text x="168.1" y="100.2">PF13</text>
<text x="176.3" y="96">50</text>
<text x="176.3" y="98.6">53</text>
<text x="176.3" y="101.1">54</text>
<text x="36.9" y="103.7">110</text>
<text x="43.7" y="102.8">PA14</text>
<text x="43.7" y="105.3">PA15</text>
<text x="67.5" y="105.3">PB15</text>
<text x="67.5" y="102.8">PB14</text>
<text x="75.9" y="103.7">76</text>
<text x="138.4" y="103.7">68</text>
<text x="144" y="102.8">PE14</text>
<text x="144" y="105.3">PE15</text>
<text x="168.1" y="102.8">PF14</text>
<text x="168.1" y="105.3">PF15</text>
<text x="176.3" y="103.7">55</text>
<text x="38.9" y="138.7" transform="rotate(-90 38.9 138.7)">1</text>
<text x="44" y="138.7" transform="rotate(-90 44 138.7)">4</text>
<text x="123" y="141.9">1</text>
<text x="123" y="146.9">3</text>
<text x="129.3" y="144.4">2</text>
<text x="38.9" y="152.2" transform="rotate(-90 38.9 152.2)">2</text>
<text x="44" y="152.2" transform="rotate(-90 44 152.2)">3</text>
<text x="1.8" y="161.8">B</text>
<text x="123" y="159.6">1</text>
<text x="296.4" y="161.8">B</text>
<text x="123" y="164.7">3</text>
<text x="129.3" y="162.2">2</text>
<text x="52.7" y="210.4">1</text>
<text x="151.8" y="210.4">2</text>
<text x="250.8" y="210.4">3</text>
</g>
<g font-size="2.3" fill="#000080">
<text x="41.7" y="19.9">U1.1</text>
<text x="142" y="19.9">U1.2</text>
<text x="228.3" y="41.5">U1.3</text>
<text x="49" y="125.2">R2</text>
<text x="26.5" y="131.3">C1</text>
<text x="49.3" y="131.7">R1</text>
<text x="59.4" y="131.7">0</text>
<text x="184.9" y="130.2">C23</text>
<text x="192.5" y="130.2">C24</text>
<text x="200.2" y="130.2">C25</text>
<text x="207.8" y="130.2">C26</text>
<text x="215.4" y="130.2">C28</text>
<text x="223" y="130.2">C27</text>
<text x="230.6" y="130.2">C29</text>
<text x="238.3" y="130.2">C31</text>
<text x="245.9" y="130.2">C30</text>
<text x="253.5" y="130.2">C32</text>
<text x="262.4" y="130.2">C33</text>
<text x="268.7" y="130.2">C34</text>
<text x="124.7" y="137.8">JP1</text>
<text x="131.8" y="141.8">R13</text>
<text x="142" y="141.8">10k</text>
<text x="47.4" y="145.5">Y1</text>
<text x="27.8" y="155.5">C2</text>
<text x="49.3" y="155.8">R3</text>
<text x="59.4" y="155.8">0</text>
<text x="124.7" y="154.3">JP2</text>
<text x="218.4" y="155.4">L1</text>
<text x="255.2" y="155.4">L2</text>
<text x="49" y="162">R4</text>
<text x="131.8" y="159.6">R14</text>
<text x="140.7" y="159.6">10k</text>
<text x="186.7" y="156.3">R9</text>
<text x="194.3" y="156.3">0</text>
<text x="201.4" y="160.7">C35</text>
<text x="233.2" y="160.7">C36</text>
<text x="240.8" y="160.7">C37</text>
<text x="270" y="160.7">C39</text>
<text x="277.6" y="160.7">C38</text>
<text x="42.7" y="170.9">R7</text>
<text x="27.8" y="177.1">C3</text>
<text x="43" y="177.1">R5</text>
<text x="53.1" y="177.4">0</text>
<text x="115.1" y="179.7">B1</text>
<text x="137.9" y="177.2">C40</text>
<text x="41.7" y="185">X1</text>
<text x="27.4" y="189.9">C4</text>
<text x="43" y="189.8">R6</text>
<text x="53.1" y="190.1">0</text>
<text x="42.7" y="196.3">R8</text>
<text x="1" y="210.4">1</text>
</g>
<g font-size="2.3" fill="#00f">
<text x="83.6" y="22.4">PC0</text>
<text x="107.7" y="22.4">CAN1_RX</text>
<text x="126.7" y="22.4">PD0</text>
<text x="186.4" y="22.4">PG0</text>
<text x="83.6" y="25">PC1</text>
<text x="83.6" y="27.5">PC2</text>
<text x="107.7" y="25">CAN1_TX</text>
<text x="126.7" y="25">PD1</text>
<text x="126.7" y="27.5">PD2</text>
<text x="186.4" y="27.5">PG2</text>
<text x="186.4" y="25">PG1</text>
<text x="18.8" y="30.1">NRST</text>
<text x="18.8" y="32.6">BOOT0</text>
<text x="83.6" y="32.6">PC4</text>
<text x="83.6" y="35.1">PC5</text>
<text x="83.6" y="30.1">PC3</text>
<text x="126.7" y="32.6">PD4</text>
<text x="126.7" y="35.1">PD5</text>
<text x="126.7" y="30.1">PD3</text>
<text x="186.4" y="30.1">PG3</text>
<text x="186.4" y="35.1">PG5</text>
<text x="186.4" y="32.6">PG4</text>
<text x="83.6" y="37.7">PC6</text>
<text x="83.6" y="40.2">PC7</text>
<text x="126.7" y="37.7">PD6</text>
<text x="126.7" y="40.2">PD7</text>
<text x="186.4" y="40.2">PG7</text>
<text x="186.4" y="37.7">PG6</text>
<text x="18.8" y="45.3">PH0/HEXT_IN</text>
<text x="18.8" y="47.8">PH1/HEXT_OUT</text>
<text x="83.6" y="42.8">PC8</text>
<text x="83.6" y="45.3">PC9</text>
<text x="83.6" y="47.8">PC10</text>
<text x="126.7" y="42.8">PD8</text>
<text x="126.7" y="45.3">PD9</text>
<text x="126.7" y="47.8">PD10</text>
<text x="186.4" y="47.8">PG10</text>
<text x="186.4" y="45.3">PG9</text>
<text x="186.4" y="42.8">PG8</text>
<text x="211.8" y="46.6">VBAT</text>
<text x="271.5" y="46.6">VDDA</text>
<text x="18.8" y="50.4">PH2</text>
<text x="18.8" y="52.9">PH3</text>
<text x="83.6" y="52.9">PC12</text>
<text x="83.6" y="50.4">PC11</text>
<text x="126.7" y="52.9">PD12</text>
<text x="126.7" y="50.4">PD11</text>
<text x="186.4" y="50.4">PG11</text>
<text x="186.4" y="52.9">PG12</text>
<text x="271.5" y="51.6">GND</text>
<text x="271.5" y="49.1">VREF+</text>
<text x="18.8" y="55.5">PH4</text>
<text x="83.6" y="55.5">PC13</text>
<text x="83.6" y="58">PC14/LEXT_IN</text>
<text x="126.7" y="55.5">PD13</text>
<text x="126.7" y="58">PD14</text>
<text x="186.4" y="58">PG14</text>
<text x="186.4" y="55.5">PG13</text>
<text x="18.8" y="65.6">PA0</text>
<text x="83.6" y="65.6">PB0</text>
<text x="83.6" y="60.5">PC15/LEXT_OUT</text>
<text x="126.7" y="60.5">PD15</text>
<text x="126.7" y="65.6">PE0</text>
<text x="186.4" y="60.5">PG15</text>
<text x="186.4" y="65.6">PF0</text>
<text x="210.6" y="60.5">VDD</text>
<text x="18.8" y="70.7">PA2</text>
<text x="18.8" y="68.2">PA1</text>
<text x="83.6" y="68.2">PB1</text>
<text x="83.6" y="70.7">PB2/BOOT1</text>
<text x="126.7" y="68.2">PE1</text>
<text x="126.7" y="70.7">PE2</text>
<text x="186.4" y="70.7">PF2</text>
<text x="186.4" y="68.2">PF1</text>
<text x="18.8" y="73.2">PA3</text>
<text x="18.8" y="75.8">PA4</text>
<text x="83.6" y="75.8">PB4</text>
<text x="83.6" y="73.2">PB3</text>
<text x="126.7" y="75.8">PE4</text>
<text x="126.7" y="73.2">PE3</text>
<text x="186.4" y="73.2">PF3</text>
<text x="186.4" y="75.8">PF4</text>
<text x="18.8" y="83.4">PA7</text>
<text x="18.8" y="80.9">PA6</text>
<text x="18.8" y="78.3">PA5</text>
<text x="83.6" y="78.3">PB5</text>
<text x="83.6" y="80.9">PB6</text>
<text x="83.6" y="83.4">PB7</text>
<text x="96.3" y="83.4">CAN1_STB</text>
<text x="126.7" y="78.3">PE5</text>
<text x="126.7" y="80.9">PE6</text>
<text x="126.7" y="83.4">PE7</text>
<text x="186.4" y="83.4">PF7</text>
<text x="186.4" y="80.9">PF6</text>
<text x="186.4" y="78.3">PF5</text>
<text x="18.8" y="85.9">PA8</text>
<text x="18.8" y="88.5">PA9</text>
<text x="83.6" y="85.9">PB8</text>
<text x="83.6" y="88.5">PB9</text>
<text x="126.7" y="85.9">PE8</text>
<text x="126.7" y="88.5">PE9</text>
<text x="186.4" y="88.5">PF9</text>
<text x="186.4" y="85.9">PF8</text>
<text x="18.8" y="91">PA10</text>
<text x="18.8" y="93.6">PA11</text>
<text x="83.6" y="91">PB10</text>
<text x="83.6" y="93.6">PB11</text>
<text x="126.7" y="91">PE10</text>
<text x="126.7" y="93.6">PE11</text>
<text x="186.4" y="93.6">PF11</text>
<text x="186.4" y="91">PF10</text>
<text x="267" y="95.8">GND</text>
<text x="18.8" y="96.1">PA12</text>
<text x="18.8" y="98.6">PA13/SWDIO</text>
<text x="18.8" y="101.2">PA14/SWCLK</text>
<text x="83.6" y="96.1">PB12</text>
<text x="83.6" y="98.6">PB13</text>
<text x="83.6" y="101.2">PB14</text>
<text x="126.7" y="96.1">PE12</text>
<text x="126.7" y="98.6">PE13</text>
<text x="126.7" y="101.2">PE14</text>
<text x="186.4" y="101.2">PF14</text>
<text x="186.4" y="98.6">PF13</text>
<text x="186.4" y="96.1">PF12</text>
<text x="18.8" y="103.7">PA15</text>
<text x="83.6" y="103.7">PB15</text>
<text x="126.7" y="103.7">PE15</text>
<text x="186.4" y="103.7">PF15</text>
<text x="39.1" y="125.3">PH0_E</text>
<text x="59" y="125.2">NC</text>
<text x="181.9" y="123.8">VDD</text>
<text x="32.3" y="131.5">15pF</text>
<text x="67.1" y="131.7">PH0/HEXT_IN</text>
<text x="114.8" y="136.6">VDD</text>
<text x="184.7" y="135.3">4.7uF</text>
<text x="192.3" y="135.3">100nF</text>
<text x="199.9" y="135.3">100nF</text>
<text x="207.5" y="135.3">100nF</text>
<text x="215.2" y="135.3">100nF</text>
<text x="222.8" y="135.3">100nF</text>
<text x="230.4" y="135.3">100nF</text>
<text x="238" y="135.3">100nF</text>
<text x="245.6" y="135.3">100nF</text>
<text x="253.3" y="135.3">100nF</text>
<text x="262.1" y="135.3">100nF100nF</text>
<text x="148.3" y="141.8">BOOT0</text>
<text x="181.9" y="142.8">GND</text>
<text x="13.7" y="144.6">GND</text>
<text x="47.2" y="147.7">8MHz</text>
<text x="112.8" y="145.6">GND</text>
<text x="32.3" y="155.6">15pF</text>
<text x="67.1" y="155.8">PH1/HEXT_OUT</text>
<text x="114.8" y="154.4">VDD</text>
<text x="183.2" y="151.7">VDD</text>
<text x="197.4" y="151.9">VBAT</text>
<text x="211.1" y="151.7">VDD</text>
<text x="229.1" y="151.9">VDDA</text>
<text x="248" y="151.7">VDD</text>
<text x="267.7" y="152">VREF+</text>
<text x="59" y="162">NC</text>
<text x="148.3" y="159.6">PB2/BOOT1</text>
<text x="209.5" y="159.6">0.5A,600</text>
<text x="221.2" y="159.6">@100Mhz</text>
<text x="247.1" y="159.9">0.5A,600</text>
<text x="258.8" y="159.9">@100Mhz</text>
<text x="39.1" y="162.1">PH1_E</text>
<text x="113" y="163.7">GND</text>
<text x="201.2" y="165.7">100nF</text>
<text x="233.1" y="165.6">1uF</text>
<text x="240.6" y="165.7">100nF</text>
<text x="269.8" y="165.7">1uF</text>
<text x="277.4" y="165.7">100nF</text>
<text x="30.2" y="171">PC14_E</text>
<text x="52.6" y="170.9">NC</text>
<text x="143.3" y="173.6">NRST</text>
<text x="198.1" y="173.8">GND</text>
<text x="229.4" y="173.8">GND</text>
<text x="266.4" y="173.8">GND</text>
<text x="33.2" y="177.1">18pF</text>
<text x="67.1" y="177.4">PC14/LEXT_IN</text>
<text x="12.7" y="185.3">GND</text>
<text x="137.7" y="182.3">100nF</text>
<text x="32.6" y="189.9">18pF</text>
<text x="41.7" y="187.5">32.768kHz</text>
<text x="67.1" y="190.1">PC15/LEXT_OUT</text>
<text x="134.4" y="190.6">GND</text>
<text x="30.2" y="196.4">PC15_E</text>
<text x="52.6" y="196.3">NC</text>
</g>
<g font-size="1.7">
<text x="120.7" y="176.3">1</text>
<text x="126.7" y="176.3">3</text>
<text x="120.7" y="181.4">2</text>
<text x="126.7" y="181.4">4</text>
</g>
</svg>
